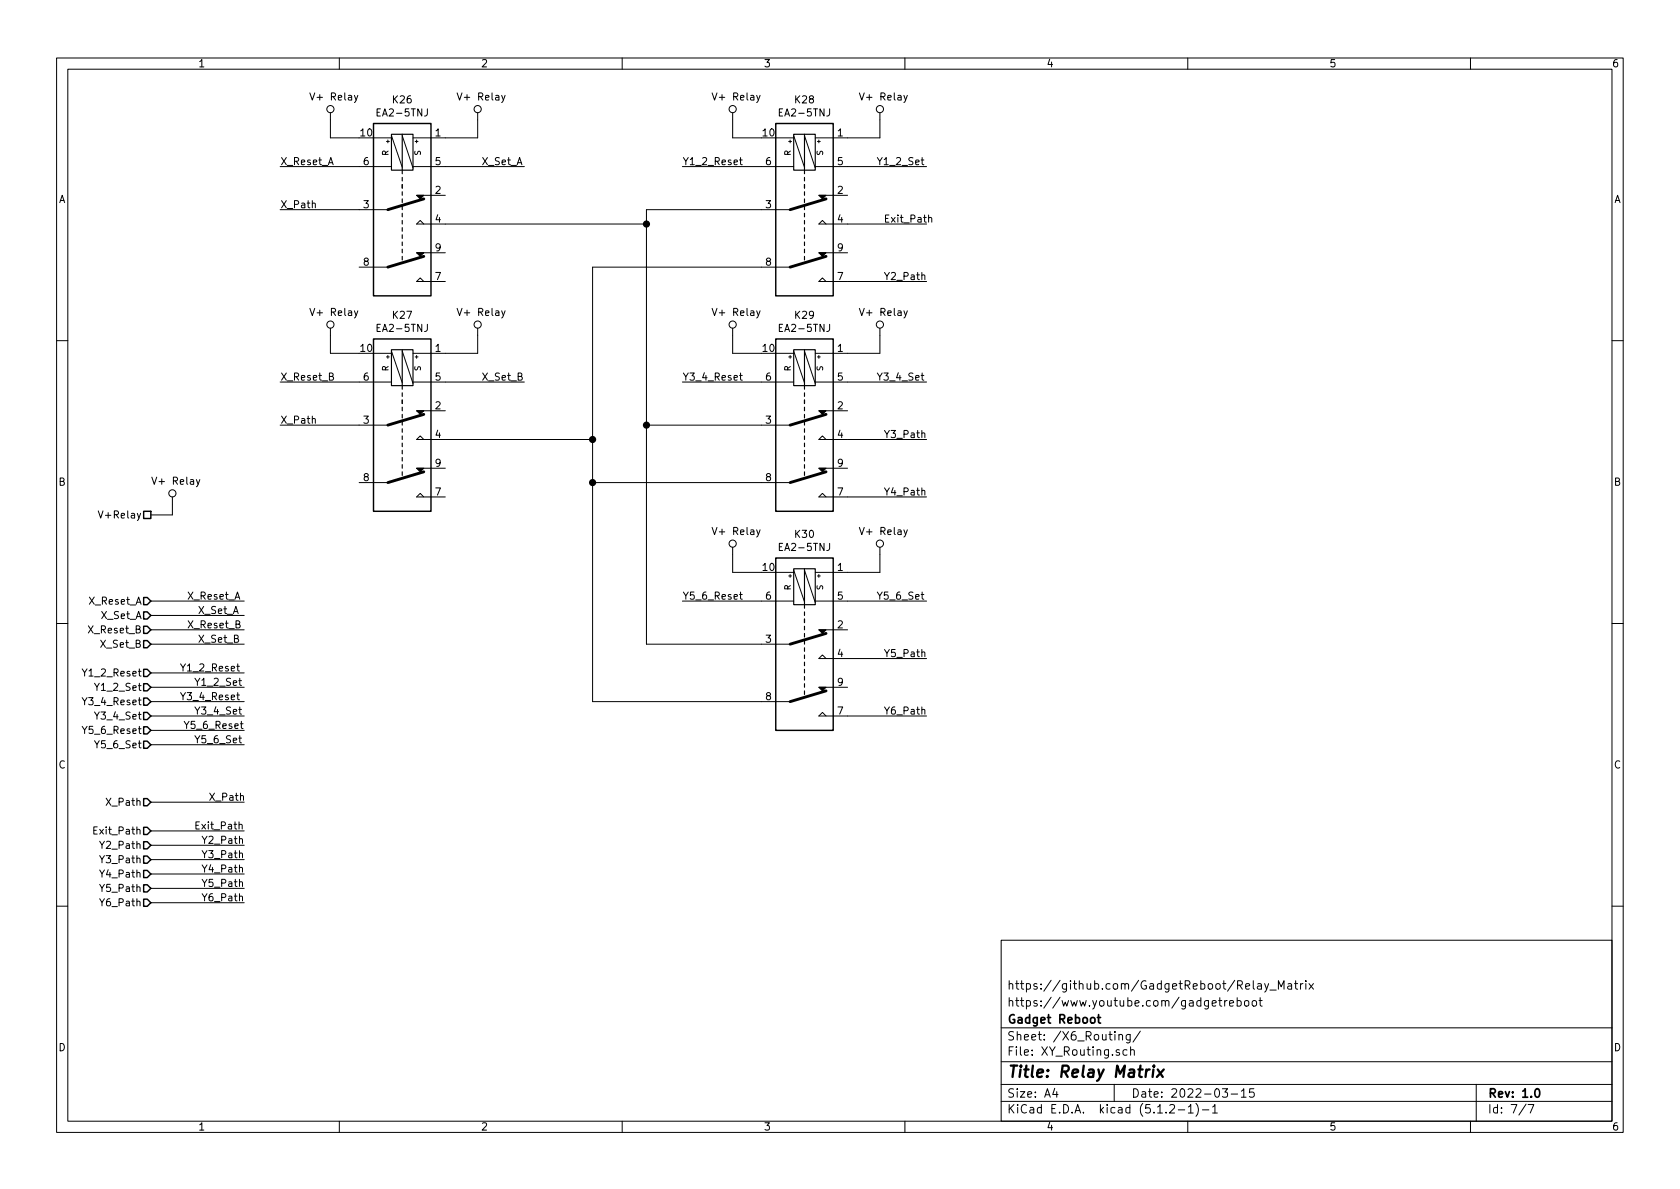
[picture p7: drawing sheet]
<svg xmlns="http://www.w3.org/2000/svg" width="297mm" height="210mm" viewBox="0 0 297 210" stroke-linecap="round" stroke-linejoin="round" font-family="sans-serif">
<g fill="none" stroke="#000" stroke-width=".18">
<path d="M10 10.3h277v189.9h-277zM12 12.2h273v186.1h-273zM58.4 19.9v4.5h5.1M60 10.3v1.9M62.7 16.9l.3 .8M63.3 16.9l-.5 1.1-.1 .1M84.5 19.9v4.5h-11.5M88.7 16.9l.3 .8M89.3 16.9l-.4 1.1-.2 .1M110 10.3v1.9M129.5 19.9v4.5h5.1M133.8 16.9l.3 .8"/>
<path d="M134.4 16.9l-.4 1.1-.2 .1M155.6 19.9v4.5h-11.5M159.8 16.9l.3 .8M160 10.3v1.9M160.4 16.9l-.4 1.1-.2 .1M210 10.3v1.9M260 10.3v1.9M49.5 29.5h19.7M49.5 37.1h19.1M66 24.4h3.2M68.3 25h.5M68.6 24.8v.5"/>
<path d="M69.2 24l1.9 5.6M71.1 24l1.9 5.7M73 29.5h19.7M73.4 25h.5M73.7 24.8v.5M73.7 34.5h5M74.9 39.6l-.6-.6-.6 .6h40.6M120.6 29.5h19.7M130.8 28.3h.4M130.9 27.9v1.1l.3 .1M137.2 24.4h3.1M139.4 25h.6"/>
<path d="M139.7 37.1h-25.4v76.8h25.4M139.7 24.8v.5M140.3 24l1.9 5.6M142.2 24l1.9 5.7M144.1 29.5h19.7M144.5 25h.5M144.8 34.5h5.1M144.8 24.8v.5M146 39.6l-.6-.6-.6 .6h19M162.9 28.3h.4M163 27.9v1.1l.3 .1M164.2 38.6l.2-.2 .3 .1v.8"/>
<path d="M58.4 58v4.5h5.1M62.7 55l.3 .8M63.3 55l-.5 1.1-.1 .1M63.5 47.2h5.1M73.7 44.7h5M74.9 49.8l-.6-.7-.6 .7h5M84.5 58v4.5h-11.5M88.7 55l.3 .8M89.3 55l-.4 1.1-.2 .1M129.5 58v4.5h5.1M133.8 55l.3 .8M134.4 55l-.4 1.1-.2 .1"/>
<path d="M139.7 47.2h-34.9v76.9h34.9M144.8 44.7h5.1M146 49.8l-.6-.7-.6 .7h19M155.6 58v4.5h-11.5M159.8 55l.3 .8M160.4 55l-.4 1.1-.2 .1M163 48.7l.2-.1 .3 .1v.7M10 60.2h2M49.5 67.6h19.7M49.5 75.2h19.1M66 62.5h3.2M68.3 63.1h.5"/>
<path d="M68.6 62.9v.5M69.2 62.1l1.9 5.6M71.1 62.1l1.9 5.7M73 67.6h19.7M73.4 63.1h.5M73.7 62.9v.5M73.7 72.6h5M74.9 77.7l-.6-.6-.6 .6h31.1M114.3 75.2h25.4M120.6 67.6h19.7M130.8 66.4h.4M130.9 66v1.1l.3 .1"/>
<path d="M137.2 62.5h3.1M139.4 63.1h.6M139.7 62.9v.5M140.3 62.1l1.9 5.6M142.2 62.1l1.9 5.7M144.1 67.6h19.7M144.5 63.1h.5M144.8 72.6h5.1M144.8 62.9v.5M146 77.7l-.6-.6-.6 .6h19M162.9 66.4h.4M163 76.7l.2-.2 .3 .1v.8"/>
<path d="M163 66v1.1l.3 .1M285 60.2h2M17.4 90.3l.4 1.3 .4-1.3M30.5 87.9v3.2h-3.8M34.7 84.8l.3 .8M35.3 84.8l-.4 1.1-.2 .2M63.5 85.3h5.1M73.7 82.8h5M74.9 87.9l-.6-.7-.6 .7h5M104.8 85.3h34.9M129.5 96.8v4.4h5.1M133.8 93.7l.3 .8"/>
<path d="M134.4 93.7l-.4 1.1-.2 .2M144.8 82.8h5.1M146 87.9l-.6-.7-.6 .7h19M155.6 96.8v4.4h-11.5M159.8 93.7l.3 .8M160.4 93.7l-.4 1.1-.2 .2M163 86.8l.2-.1 .3 .1v.7M10 110.3h2M14.5 118.3l.5 .6 .4-.6M26.7 106.3h16.5M26.7 108.8h16.5M26.7 111.4h16.5"/>
<path d="M26.7 113.9h16.5M26.7 119h16.5M41.9 117.8h.4M42 117.4v1.1l.3 .2M42.4 119.9v1.1l.3 .2M120.6 106.3h19.7M130.8 105.1h.4M130.9 104.7v1.1l.3 .2M137.2 101.2h3.1M139.4 101.8h.6M139.7 101.6v.5M140.3 100.8l1.9 5.6"/>
<path d="M142.2 100.8l1.9 5.7M144.1 106.3h19.7M144.5 101.8h.5M144.8 111.4h5.1M144.8 101.6v.5M146 116.5l-.6-.7-.6 .7h19M162.9 105.1h.4M163 115.4l.2-.1h.3v.8M163 104.7v1.1l.3 .2M285 110.3h2M14.5 123.4l.5 .6 .4-.6M14.5 128.4l.5 .7 .4-.7"/>
<path d="M26.7 121.5h16.5M26.7 124.1h16.5M26.7 126.6h16.5M26.7 129.2h16.5M26.7 131.7h16.5M41.9 122.9h.4M42 122.5v1.1l.3 .1M42.2 120.4h.5M42.2 125.4h.5M42.2 130.5h.5M42.4 125v1.1l.3 .2M42.4 130.1v1.1l.3 .2"/>
<path d="M42.5 128h.5M42.7 127.6v1l.3 .2M144.8 121.5h5.1M146 126.6l-.6-.6-.6 .6h19M163 125.6l.2-.2 .3 .1v.8M16.6 146.8h.4M17.2 146.2h-.6v1.3h.6M26.7 146.9h16.5M26.7 141.9h16.5M26.7 149.5h16.5M26.7 152h16.5M26.7 154.6h16.5"/>
<path d="M26.7 157.1h16.5M26.7 159.6h16.5M42.3 145.9l.2-.1h.2l.1 .8M42.3 148.4l.2-.1 .3 .1 .1 .7M42.3 151l.2-.2 .3 .1 .1 .8M42.3 153.5l.2-.1h.3l.1 .8M42.3 156.1l.2-.2 .3 .1 .1 .8M42.3 158.6l.2-.1h.3l.1 .8M10 160.2h2M177 166.3h108v32h-108zM214.3 177.4l.7-.1v-.3l-.5-.1-.2 .2 .1 .7h.6M215.5 176.9h.5"/>
<path d="M215.7 176.4v1.3l.3 .2M216.5 176.9v1M217 176.9l-.3 .1-.2 .2M217.4 177.4l.7-.1-.1-.3-.4-.1-.2 .2v.7h.6M218.7 177l.5-.1 .3 .3-.1 .6-.2 .1-.5-.1M218.7 176.4v1.5M220.1 177.1l.2-.2 .5 .2v.7l-.3 .1-.4-.1zM221.5 177.1l.2-.2 .4 .2v.7l-.2 .1-.4-.1zM222.4 174h.6v.9M222.6 176.9h.6M222.8 176.4v1.3l.4 .2M223 174.3l-.5 .1-.2 .2 .2 .3 .5-.1"/>
<path d="M223.6 173.9l.4 1M224.3 173.9l-.5 1.4-.2 .1M224.5 175.1h1.2M226 174.9v-1.5l.5 1.1 .5-1.1v1.5M227.7 174h.6l.1 .9M228.4 174.3l-.5 .1-.2 .2 .2 .3 .5-.1M228.9 173.9h.5M229.1 173.4v1.3l.3 .2M229.9 173.9v1M230.4 173.9l-.5 .3M230.9 173.4v.2M230.9 173.9v1"/>
<path d="M231.4 173.9l.8 1M232.2 173.9l-.8 1M285 160.2h2M60 198.3v1.9M110 198.3v1.9M160 198.3v1.9M177 194.8h108M177 191.8h108M177 187.8h108M177 181.8h108M186.5 192.5l-.4 1h1M186.8 193v1"/>
<path d="M197 191.8v3M197.8 183.1l.2-.2 .4 .1 .1 .9M197.8 182.9v1M199.3 185.7l-.5-.1-.2 .3 .1 .6h.6M199.8 182.9v1.4l-.3 .1-.3-.1M199.8 183l-.4-.1-.3 .3 .1 .6 .2 .1 .4-.1M199.9 185.7h.1a.37 .37 0 0 1 .6 .1v.8M199.9 185.1v1.5M201.6 182.3l-1.3 2M206.8 195.5l.2-.2h.4l.2 .2 .1 .3-.1 .2-.8 .8h.9M208.3 196.3h1.2M210 198.3v1.9"/>
<path d="M210.1 195.8l.4-.5v1.5M210.1 196.8h.9M211.5 195.1a1.71 1.71 0 0 1 0 2.3M212.6 196.3h1.1M214.4 195.8l.4-.5v1.5M214.4 196.8h.8M216.1 192.5h.9l-.4 .6 .4 .1v.7l-.2 .1-.7-.1M217.7 193.5h1.1M219.5 193l.4-.5v1.5M219.5 194h.8M221.7 192.5h-.7l-.1 .7 .2-.1 .5 .1 .2 .2-.1 .5-.2 .1-.6-.1M260 198.3v1.9"/>
<path d="M261 191.8v6.5M269.8 195.2l-1.2 2M270.2 195.3h1l-.6 1.5"/>
<circle cx="58.4" cy="19.3" r=".63"/>
<circle cx="84.5" cy="19.3" r=".63"/>
<circle cx="129.5" cy="19.3" r=".63"/>
<circle cx="155.6" cy="19.3" r=".63"/>
<circle cx="58.4" cy="57.4" r=".63"/>
<circle cx="84.5" cy="57.4" r=".63"/>
<circle cx="129.5" cy="57.4" r=".63"/>
<circle cx="155.6" cy="57.4" r=".63"/>
<circle cx="30.5" cy="87.2" r=".63"/>
<circle cx="129.5" cy="96.1" r=".63"/>
<circle cx="155.6" cy="96.1" r=".63"/>
</g>
<path d="M194 179.9h.6M194.2 179.4v1.3l.4 .2M271.5 192.7l.2-.2a.81 .81 0 0 1 .6 .6 .81 .81 0 0 1-.3 .8l-.1 .1a.79 .79 0 0 1-.4-1.3z" fill="none" stroke="#000" stroke-width=".3"/>
<path d="M203.3 189.1a.54 .54 0 0 0-.6 .4M203.9 189.1l-.1 1.3M204 188.4l-.1 .1 .1 .1v-.2v.2M204.7 189.1l.9 1.3M205.8 189.1l-1.3 1.3" fill="none" stroke="#000" stroke-width=".41"/>
<g fill="none" stroke="#000" stroke-width=".25">
<path d="M66 21.8h10.2v30.5h-10.2zM137.2 21.8h10.1v30.5h-10.1zM66 59.9h10.2v30.5h-10.2zM137.2 59.9h10.1v30.5h-10.1zM25.4 90.4h1.3v1.3h-1.3zM137.2 98.7h10.1v30.5h-10.1zM25.4 105.7h.6l.7 .6-.7 .6h-.6zM25.4 108.2h.6l.7 .6-.7 .7h-.6zM25.4 110.7h.6l.7 .7-.7 .6h-.6zM25.4 113.3h.6l.7 .6-.7 .6h-.6zM25.4 118.4h.6l.7 .6-.7 .6h-.6zM25.4 120.9h.6l.7 .6-.7 .7h-.6z"/>
<path d="M25.4 123.4h.6l.7 .7-.7 .6h-.6zM25.4 126h.6l.7 .6-.7 .6h-.6zM25.4 128.5h.6l.7 .7-.7 .6h-.6zM25.4 131.1h.6l.7 .6-.7 .6h-.6zM25.4 146.3h.6l.7 .6-.7 .7h-.6zM25.4 141.2h.6l.7 .7-.7 .6h-.6zM25.4 148.8h.6l.7 .7-.7 .6h-.6zM25.4 151.4h.6l.7 .6-.7 .6h-.6zM25.4 153.9h.6l.7 .7-.7 .6h-.6zM25.4 156.5h.6l.7 .6-.7 .6h-.6zM25.4 159h.6l.7 .6-.7 .7h-.6z"/>
</g>
<g fill="none" stroke="#000" stroke-width=".2">
<path d="M69.2 23.7h3.8v6.4h-3.8zM71.1 23.7v7M71.1 31.4v.6M71.1 32.6v.7M71.1 33.9v.6M71.1 35.2v.6M71.1 36.4v.7M71.1 37.7v.6M71.1 39v.6M140.3 23.7h3.8v6.4h-3.8zM142.2 23.7v7M142.2 31.4v.6"/>
<path d="M142.2 32.6v.7M142.2 33.9v.6M142.2 35.2v.6M142.2 36.4v.7M142.2 37.7v.6M142.2 39v.6M71.1 40.3v.6M71.1 41.5v.7M71.1 42.8v.6M71.1 44.1v.6M71.1 45.3v.7M142.2 40.3v.6"/>
<path d="M142.2 41.5v.7M142.2 42.8v.6M142.2 44.1v.6M142.2 45.3v.7M69.2 61.8h3.8v6.4h-3.8zM71.1 61.8v7M71.1 69.5v.6M71.1 70.7v.7M71.1 72v.6M71.1 73.3v.6M71.1 74.5v.7M71.1 75.8v.6"/>
<path d="M71.1 77.1v.6M71.1 78.4v.6M71.1 79.6v.7M140.3 61.8h3.8v6.4h-3.8zM142.2 61.8v7M142.2 69.5v.6M142.2 70.7v.7M142.2 72v.6M142.2 73.3v.6M142.2 74.5v.7M142.2 75.8v.6M142.2 77.1v.6"/>
<path d="M142.2 78.4v.6M142.2 79.6v.7M71.1 80.9v.6M71.1 82.2v.6M71.1 83.4v.7M142.2 80.9v.6M142.2 82.2v.6M142.2 83.4v.7M140.3 100.6h3.8v6.3h-3.8zM142.2 100.6v7M142.2 108.2v.6M142.2 109.5v.6"/>
<path d="M142.2 110.7v.7M142.2 112v.6M142.2 113.3v.6M142.2 114.5v.7M142.2 115.8v.7M142.2 117.1v.6M142.2 118.4v.6M142.2 119.6v.7M142.2 120.9v.6M142.2 122.2v.6"/>
</g>
<path d="M74.9 35.2l-6.3 1.9M146 35.2l-6.3 1.9M74.9 45.3l-6.3 1.9M146 45.3l-6.3 1.9M74.9 73.3l-6.3 1.9M146 73.3l-6.3 1.9M74.9 83.4l-6.3 1.9M146 83.4l-6.3 1.9M146 112l-6.3 1.9M146 122.2l-6.3 1.9" fill="none" stroke="#000" stroke-width=".51"/>
<path d="M73.7 34.5h1.2l-.6 .7zM144.8 34.5h1.2l-.6 .7zM73.7 44.7h1.2l-.6 .6zM144.8 44.7h1.2l-.6 .6zM73.7 72.6h1.2l-.6 .7zM144.8 72.6h1.2l-.6 .7zM73.7 82.8h1.2l-.6 .6zM144.8 82.8h1.2l-.6 .6zM144.8 111.4h1.2l-.6 .6zM144.8 121.5h1.2l-.6 .7z" fill="#000" stroke="#000" stroke-width=".18"/>
<g fill="#000" stroke="#000" stroke-width=".25">
<circle cx="114.3" cy="39.6" r=".51"/>
<circle cx="104.8" cy="77.7" r=".51"/>
<circle cx="114.3" cy="75.2" r=".51"/>
<circle cx="104.8" cy="85.3" r=".51"/>
</g>
<text font-size="2.8" x="178" y="190.5">Title: Relay Matrix</text>
<g font-size="2.1">
<text x="178" y="178">https://www.youtube.com/gadgetreboot</text>
<text x="178" y="175">https://github.com/GadgetReboot/Relay_Matrix</text>
<text x="178" y="184">Sheet: /X6_Routing/</text>
<text x="178" y="181">Gadget Reboot</text>
<text x="178" y="186.7">File: XY_Routing.sch</text>
<text x="178" y="196.9">KiCad E.D.A. kicad (5.1.2-1)-1</text>
<text x="178" y="194.1">Size: A4</text>
<text x="200" y="194.1">Date: 2022-03-15</text>
<text x="263" y="194.1">Rev: 1.0</text>
<text x="263" y="196.9">Id: 7/7</text>
</g>
<g font-size="1.8">
<text x="35" y="11.9">1</text>
<text x="85" y="11.9">2</text>
<text x="135" y="11.9">3</text>
<text x="185" y="11.9">4</text>
<text x="235" y="11.9">5</text>
<text x="285" y="11.9">6</text>
<text x="54.6" y="17.8">V+ Relay</text>
<text x="80.6" y="17.8">V+ Relay</text>
<text x="125.7" y="17.8">V+ Relay</text>
<text x="151.8" y="17.8">V+ Relay</text>
<text x="67" y="20.6">EA2-5TNJ</text>
<text x="69.5" y="18.3">K26</text>
<text x="138.1" y="20.6">EA2-5TNJ</text>
<text x="140.6" y="18.3">K28</text>
<text x="49.5" y="29.2">X_Reset_A</text>
<text x="63.8" y="24.1">10</text>
<text x="64.3" y="29.2">6</text>
<text x="77" y="24.1">1</text>
<text x="77" y="29.2">5</text>
<text x="85.1" y="29.2">X_Set_A</text>
<text x="120.6" y="29.2">Y1_2_Reset</text>
<text x="134.9" y="24.1">10</text>
<text x="135.4" y="29.2">6</text>
<text x="148.1" y="24.1">1</text>
<text x="148.1" y="29.2">5</text>
<text x="154.9" y="29.2">Y1_2_Set</text>
<text x="10.4" y="35.9">A</text>
<text x="77" y="34.3">2</text>
<text x="148.1" y="34.3">2</text>
<text x="285.4" y="35.9">A</text>
<text x="49.5" y="36.8">X_Path</text>
<text x="64.3" y="36.8">3</text>
<text x="77" y="39.4">4</text>
<text x="135.4" y="36.8">3</text>
<text x="148.1" y="39.4">4</text>
<text x="156.2" y="39.4">Exit_Path</text>
<text x="64.3" y="47">8</text>
<text x="77" y="44.4">9</text>
<text x="135.4" y="47">8</text>
<text x="148.1" y="44.4">9</text>
<text x="77" y="49.5">7</text>
<text x="148.1" y="49.5">7</text>
<text x="156.2" y="49.5">Y2_Path</text>
<text x="54.6" y="55.9">V+ Relay</text>
<text x="67" y="58.7">EA2-5TNJ</text>
<text x="69.5" y="56.4">K27</text>
<text x="80.6" y="55.9">V+ Relay</text>
<text x="125.7" y="55.9">V+ Relay</text>
<text x="138.1" y="58.7">EA2-5TNJ</text>
<text x="140.6" y="56.4">K29</text>
<text x="151.8" y="55.9">V+ Relay</text>
<text x="63.8" y="62.2">10</text>
<text x="77" y="62.2">1</text>
<text x="134.9" y="62.2">10</text>
<text x="148.1" y="62.2">1</text>
<text x="49.5" y="67.3">X_Reset_B</text>
<text x="64.3" y="67.3">6</text>
<text x="77" y="67.3">5</text>
<text x="85.1" y="67.3">X_Set_B</text>
<text x="120.6" y="67.3">Y3_4_Reset</text>
<text x="135.4" y="67.3">6</text>
<text x="148.1" y="67.3">5</text>
<text x="154.9" y="67.3">Y3_4_Set</text>
<text x="49.5" y="74.9">X_Path</text>
<text x="64.3" y="74.9">3</text>
<text x="77" y="72.4">2</text>
<text x="77" y="77.5">4</text>
<text x="135.4" y="74.9">3</text>
<text x="148.1" y="72.4">2</text>
<text x="148.1" y="77.5">4</text>
<text x="156.2" y="77.5">Y3_Path</text>
<text x="77" y="82.5">9</text>
<text x="148.1" y="82.5">9</text>
<text x="10.4" y="85.9">B</text>
<text x="26.7" y="85.7">V+ Relay</text>
<text x="64.3" y="85.1">8</text>
<text x="77" y="87.6">7</text>
<text x="135.4" y="85.1">8</text>
<text x="148.1" y="87.6">7</text>
<text x="156.2" y="87.6">Y4_Path</text>
<text x="285.4" y="85.9">B</text>
<text x="18.2" y="91.7">V+Relay</text>
<text x="125.7" y="94.6">V+ Relay</text>
<text x="140.6" y="95.1">K30</text>
<text x="151.8" y="94.6">V+ Relay</text>
<text x="134.9" y="101">10</text>
<text x="138.1" y="97.4">EA2-5TNJ</text>
<text x="148.1" y="101">1</text>
<text x="15.9" y="106.9">X_Reset_A</text>
<text x="33" y="106">X_Reset_A</text>
<text x="120.6" y="106">Y5_6_Reset</text>
<text x="135.4" y="106">6</text>
<text x="148.1" y="106">5</text>
<text x="154.9" y="106">Y5_6_Set</text>
<text x="15.9" y="112">X_Reset_B</text>
<text x="18" y="109.5">X_Set_A</text>
<text x="33" y="111.1">X_Reset_B</text>
<text x="34.9" y="108.6">X_Set_A</text>
<text x="34.9" y="113.7">X_Set_B</text>
<text x="135.4" y="113.7">3</text>
<text x="148.1" y="111.1">2</text>
<text x="15.2" y="119.6">Y1_2_Reset</text>
<text x="18" y="114.5">X_Set_B</text>
<text x="31.7" y="118.7">Y1_2_Reset</text>
<text x="148.1" y="116.2">4</text>
<text x="156.2" y="116.2">Y5_Path</text>
<text x="15.2" y="124.7">Y3_4_Reset</text>
<text x="17.3" y="122.2">Y1_2_Set</text>
<text x="31.7" y="123.8">Y3_4_Reset</text>
<text x="34.3" y="121.3">Y1_2_Set</text>
<text x="135.4" y="123.8">8</text>
<text x="148.1" y="121.3">9</text>
<text x="15.2" y="129.8">Y5_6_Reset</text>
<text x="17.3" y="127.2">Y3_4_Set</text>
<text x="32.4" y="128.9">Y5_6_Reset</text>
<text x="34.3" y="126.4">Y3_4_Set</text>
<text x="34.3" y="131.4">Y5_6_Set</text>
<text x="148.1" y="126.4">7</text>
<text x="156.2" y="126.4">Y6_Path</text>
<text x="10.4" y="135.9">C</text>
<text x="17.3" y="132.3">Y5_6_Set</text>
<text x="285.4" y="135.9">C</text>
<text x="19.2" y="142.5">X_Path</text>
<text x="36.8" y="141.6">X_Path</text>
<text x="17.1" y="147.6">Exit_Path</text>
<text x="34.3" y="146.7">Exit_Path</text>
<text x="35.6" y="149.2">Y2_Path</text>
<text x="18.2" y="150.1">Y2_Path</text>
<text x="18.2" y="152.6">Y3_Path</text>
<text x="18.2" y="155.2">Y4_Path</text>
<text x="35.6" y="151.8">Y3_Path</text>
<text x="35.6" y="154.3">Y4_Path</text>
<text x="18.2" y="157.7">Y5_Path</text>
<text x="18.2" y="160.3">Y6_Path</text>
<text x="35.6" y="156.8">Y5_Path</text>
<text x="35.6" y="159.4">Y6_Path</text>
<text x="10.4" y="185.9">D</text>
<text x="285.4" y="185.9">D</text>
<text x="35" y="199.9">1</text>
<text x="85" y="199.9">2</text>
<text x="135" y="199.9">3</text>
<text x="185" y="199.9">4</text>
<text x="235" y="199.9">5</text>
<text x="285" y="199.9">6</text>
</g>
<g font-size="1.4">
<text x="68.7" y="27.6" transform="rotate(-90 68.7 27.6)">R</text>
<text x="74.4" y="27.5" transform="rotate(-90 74.4 27.5)">S</text>
<text x="139.8" y="27.6" transform="rotate(-90 139.8 27.6)">R</text>
<text x="145.5" y="27.5" transform="rotate(-90 145.5 27.5)">S</text>
<text x="68.7" y="65.7" transform="rotate(-90 68.7 65.7)">R</text>
<text x="74.4" y="65.6" transform="rotate(-90 74.4 65.6)">S</text>
<text x="139.8" y="65.7" transform="rotate(-90 139.8 65.7)">R</text>
<text x="145.5" y="65.6" transform="rotate(-90 145.5 65.6)">S</text>
<text x="139.8" y="104.4" transform="rotate(-90 139.8 104.4)">R</text>
<text x="145.5" y="104.3" transform="rotate(-90 145.5 104.3)">S</text>
</g>
</svg>
